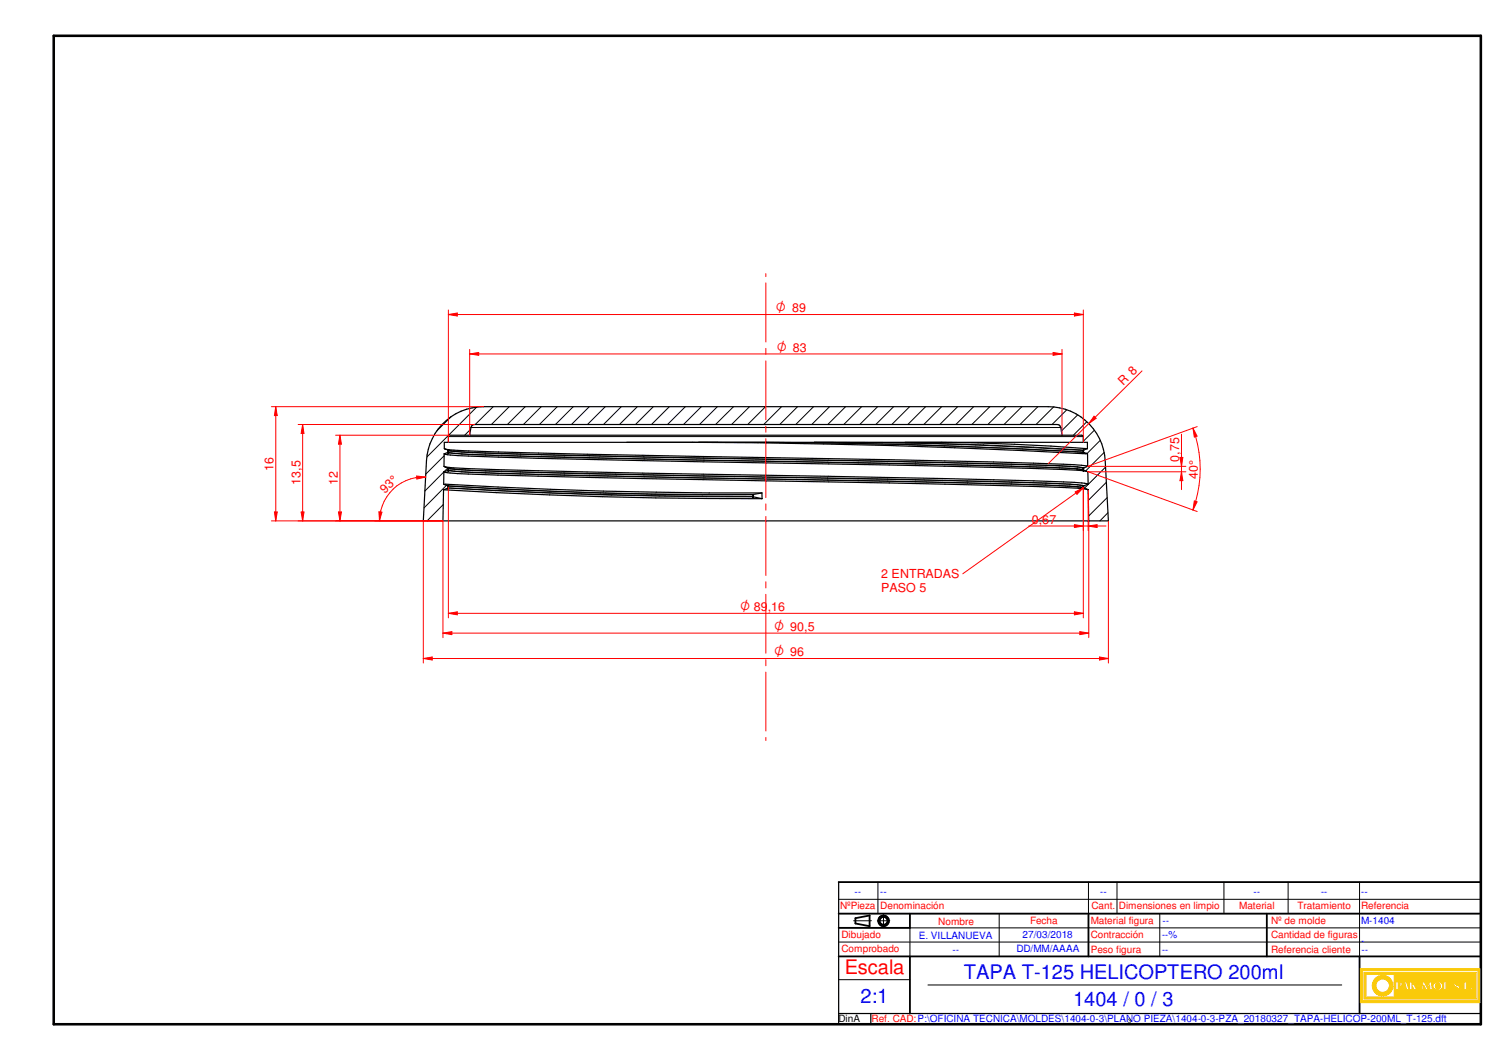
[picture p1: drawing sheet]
<svg xmlns="http://www.w3.org/2000/svg" width="420mm" height="297mm" viewBox="0 0 420 297" stroke-linecap="round" stroke-linejoin="round" font-family="sans-serif">
<path d="M15.1 10h400v277h-400z" fill="none" stroke="#000" stroke-width=".72"/>
<g fill="none" stroke="#000" stroke-width=".51">
<path d="M235.1 256h180M239.8 257.3v1.5M243.7 256.5v3M355.1 256v12M235.1 268h180M235.1 260h19.9M381.1 268v16"/>
<circle cx="247.7" cy="258" r="1.51"/>
<circle cx="247.7" cy="258.1" r="1.12"/>
</g>
<path d="M235.1 247.2v39.8h180v-39.8M235.1 284h180M244.1 284v3" fill="none" stroke="#000" stroke-width=".34"/>
<g fill="none" stroke="#000" stroke-width=".28">
<path d="M235.1 252h180M239.3 258h5M245.9 258h3.5M246.1 247.2v8.8M247.6 256.3v3.5M280.1 256v12M313.1 247.2v8.8M325.1 256v12M343.1 247.2v8.8M361 247.2v8.8M381.1 247.2v20.8M235.1 274.5h19.9"/>
<path d="M235.1 264h180M255 260v8M260.1 276h116"/>
</g>
<g fill="#faca0a">
<path d="M381.3 271.5v9.5h33.5v-9.5zM381.8 272h32.5v8.5h-32.5z" fill-rule="evenodd"/>
<path d="M382.3 272.5v7.5h31.5v-7.5zM409.2 277.1a.3 .3 0 0 1 .6 0 .3 .3 0 0 1-.6 0zM410.4 275.2h.6v2h.9v.2h-1.5zM412.1 277.1a.3 .3 0 0 1 .6 0 .3 .3 0 0 1-.6 0zM382.9 273h7.9v6.4h-7.9zM391.2 275.2h1.3a.67 .67 0 0 1 .5 .8 .67 .67 0 0 1-.8 .5h-.3v.9h-.7zM393.7 275.2h.6l.6 2.2h-.7l-.1-.5h-.7l-.1 .5h-.2zM395.1 275.2h.7v.9l.7-.9h.3l-.5 .6 .8 1.6h-.7l-.6-1v1h-.7zM397.2 276.1h.8v.3h-.8zM398.9 275.2h.3l.8 1.4 .8-1.4h.4l.3 2.2h-.7l-.1-1.4-.7 1.4h-.3l-.7-1.3-.1 1.3h-.5zM402 275.5a1.32 1.32 0 0 1 1.8-.2 1.32 1.32 0 0 1 .3 1.8 1.32 1.32 0 0 1-1.8 .2 1.32 1.32 0 0 1-.3-1.8zM404.7 275.2h.6v2h.9v.2h-1.5zM407.6 275.4a.77 .77 0 0 1 .8-.3 .77 .77 0 0 1 .6 .7h-.3a.4 .4 0 0 0-.3-.5 .4 .4 0 0 0-.5 .4l.4 .2a.79 .79 0 0 1 .7 .8 .79 .79 0 0 1-.8 .8 .79 .79 0 0 1-.8-.9h.3v.4a.37 .37 0 0 0 .6 .2 .37 .37 0 0 0 .1-.5 .95 .95 0 0 1-.8-1.3z" fill-rule="evenodd"/>
</g>
<g fill="none" stroke="#faca0a" stroke-width=".28">
<path d="M391.2 275.2h1.3a.63 .63 0 0 1 .6 .5 .63 .63 0 0 1-.5 .7l-.7 .1v.9h-.7zM393.7 275.2h.6l.6 2.2h-.7l-.1-.5h-.7l-.1 .5h-.2zM395.1 275.2h.7v.9l.7-.9h.3l-.5 .6 .8 1.6h-.7l-.6-1v1h-.7zM398.9 275.2h.3l.8 1.4 .8-1.4h.4l.3 2.2h-.7l-.1-1.4-.7 1.4h-.3l-.7-1.3-.1 1.3h-.5zM402 275.5a1.32 1.32 0 0 1 1.8-.2 1.32 1.32 0 0 1 .3 1.8 1.32 1.32 0 0 1-1.8 .2 1.32 1.32 0 0 1-.3-1.8zM407.7 276.8h.1M408.2 277.2l-.5-.2v-.4h-.3a.82 .82 0 0 0 .5 .8 .82 .82 0 0 0 .9-.2M408.2 277.2h.1M408.2 275.1a.79 .79 0 0 0-.7 .9 .79 .79 0 0 0 .9 .7l.2 .2M408.3 275.1h.1M408.3 275.1l.5 .2 .2 .4M408.3 275.9h.1"/>
<path d="M408.3 275.9a.74 .74 0 0 1 .7 .5 .74 .74 0 0 1-.2 .8M408.6 276.9h.1M408.6 276.9l-.4 .3M408.8 277.2h.1M409 275.8h.1M409 275.8h-.3a.4 .4 0 0 0-.3-.5 .4 .4 0 0 0-.5 .4l.4 .2"/>
</g>
<path d="M385.6 274.1a2.95 2.95 0 0 1 3-.6 2.95 2.95 0 0 1 1.9 2.6h-1a1.91 1.91 0 0 0-2.9-1.5 1.91 1.91 0 0 0 0 3.2 1.91 1.91 0 0 0 2.9-1.4h1a2.91 2.91 0 0 1-4.2 2.4 2.91 2.91 0 0 1-.7-4.7z" fill-rule="evenodd" fill="#faca0a"/>
<path d="M385.3 274.3a2.93 2.93 0 0 1 3.2-.8 2.93 2.93 0 0 1 2 2.6h-1a1.91 1.91 0 0 0-2.9-1.5 1.91 1.91 0 0 0 0 3.2 1.91 1.91 0 0 0 2.9-1.4h1a2.91 2.91 0 0 1-4 2.5 2.91 2.91 0 0 1-1.2-4.6z" fill="none" stroke="#faca0a" stroke-width=".28"/>
<path d="M391.9 275.4a.45 .45 0 0 1 .5 .4 .45 .45 0 0 1-.5 .5z" fill-rule="evenodd" fill="#faca0a"/>
<path d="M391.9 275.4l.4 .1 .1 .3-.1 .3-.3 .2z" fill="none" stroke="#faca0a" stroke-width=".28"/>
<path d="M393.8 275.7l.3 1h-.6z" fill="#faca0a"/>
<path d="M393.8 275.7l.3 1h-.6z" fill="none" stroke="#faca0a" stroke-width=".28"/>
<path d="M402.6 275.6a.82 .82 0 0 1 1.1 .1 .82 .82 0 0 1-.1 1.2 .71 .71 0 0 1-1 .3 .71 .71 0 0 1-.3-1z" fill-rule="evenodd" fill="#faca0a"/>
<g fill="none" stroke="#faca0a" stroke-width=".28">
<path d="M381.3 271.5h33.5v9.5h-33.5zM381.8 272h32.5v8.5h-32.5zM382.3 272.5h31.5v7.5h-31.5zM382.9 273h7.9v6.4h-7.9zM397.2 276.1h.8v.3h-.8zM402.7 275.4a.91 .91 0 0 1 1 .9 .91 .91 0 0 1-.8 .9 1.09 1.09 0 0 1-.2-1.8zM404.7 275.2h.6v2h.9v.2h-1.5zM410.4 275.2h.6v2h.9v.2h-1.5z"/>
<circle cx="409.5" cy="277.1" r=".3"/>
<circle cx="412.5" cy="277.1" r=".3"/>
</g>
<path d="M235.1 247.2h180M239.8 258.8l3.9 .7M243.7 256.5l-3.9 .8M255 256v4M305.1 256v12M255 268v16" fill="none" stroke="#000" stroke-width=".51"/>
<g fill="none" stroke="#000" stroke-width=".28">
<path d="M126.4 116.8l-3.9 3.9M132 119.8h165.3M133.6 114.1l-13.9 14M138.2 114l-5 5M142.7 114l-5 5M147.2 114l-5 5M151.7 114l-5 5M156.2 114l-5 5M160.7 114l-5 5M165.2 114l-5 5M169.7 114l-5 5M174.1 114l-4.9 5"/>
<path d="M178.6 114l-5 5M183.1 114l-5 5M187.6 114l-5 5M192.1 114l-5 5M196.6 114l-5 5M201.1 114l-5 5M205.6 114l-5 5M210.1 114l-5 5M214.6 114l-5 5M219.1 114l-5 5M223.6 114l-5 5M228 114l-5 5"/>
<path d="M232.5 114l-5 5M237 114l-5 5M241.5 114l-5 5M246 114l-5 5M250.5 114l-5 5M255 114l-5 5M259.4 114l-4.9 5M263.9 114l-5 5M268.4 114l-5 5M272.9 114l-5 5M277.4 114l-5 5M281.9 114l-5 5"/>
<path d="M286.4 114l-5 5M290.9 114l-5 5M295.3 114l-4.9 5M299 114.9l-4.1 4.1M302.1 116.2l-4.6 4.6M304.6 118.2l-3.7 3.8M124.4 135.7h.1M124.4 132.2l-5.3 5.4M124.4 130.7l.5 .2M124.4 135.8l.4 .1M124.5 127.7l-5.1 5.1M124.6 130.8l.1 .1"/>
<path d="M124.6 125.8l.4 .1M124.7 135.7h.1M124.7 125.8l.1 .1M125.2 136l-6.3 6.3M125.3 136.1l.4 .1a1231 1231 0 0 0 85.4 2.4M125.3 131.1a2.62 2.62 0 0 0 2.1 .4 2837.9 2837.9 0 0 0 95.9 2.4l60.2 1.2 16.3 .6 3.8 .5M125.4 126.1l.3 .1M125.5 131.1l-1 1.1M125.6 131.8l1.7 .3a953.2 953.2 0 0 0 45.4 1.4l84 1.5 26.8 .7 17.5 .7M125.6 126.8l1.7 .3a939.4 939.4 0 0 0 45.4 1.4l84 1.5 26.8 .7 18.2 .7M125.6 136.8l39.6 1.8M125.7 126.5l-.4 .4"/>
<path d="M125.7 122.3h177.9M125.7 131.7l.9 .2a842.2 842.2 0 0 0 46.1 1.5l67.8 1.2a1662 1662 0 0 1 61.5 1.8l2 .5M125.7 126.2l.4 .2a155.9 155.9 0 0 0 19.8 .9l118.2 2.4a740.3 740.3 0 0 1 39.1 1.4l.4 .1M125.7 126.7l1 .2a512.5 512.5 0 0 0 31.5 1.2l73.8 1.4a1963.3 1963.3 0 0 1 70 1.9l2 .4M125.7 136.7a1389.6 1389.6 0 0 0 85.4 2.4M128.3 126.5l23.3 .9 119.6 2.4a382.7 382.7 0 0 1 32.4 1.3h.1M128.5 136.3a1226.2 1226.2 0 0 0 82.7 2.3M128.9 131.6l22.7 .8 80.4 1.5a1970 1970 0 0 1 70 1.9l1.7 .3M131.9 120.3l-1.7 1.7M171.5 138.7l39.7 .5M195.8 124a1666.9 1666.9 0 0 1 107.8 2.7l.4 .1M215.5 124l39.4 .6"/>
<path d="M228.3 124a1104.2 1104.2 0 0 1 75.3 2.2M233.5 124a1044.2 1044.2 0 0 1 70.2 2.1M264.8 125l36.5 1.6M304.4 127.2h.1M304.5 132l.3 .1M304.5 137l.4 .2M304.6 132.1h.1M304.7 127.2h.1M304.7 137.1l.1 .1M306.7 120.6l-3.1 3.1M308.4 123.4l-3.7 3.7-.3-.1M309.5 126.8l-5.2 5.2"/>
<path d="M309.9 130.9l-6 6M310.1 135.2l-5.1 5M310.3 139.4l-5.2 5.2M124.2 141.4l-4.5 4.6M310.5 143.7l-2.2 2.3M305.1 247.2v8.8M255 260h160.1"/>
</g>
<g fill="none" stroke="#000" stroke-width=".34">
<path d="M123.9 118.9a15.8 15.8 0 0 1 11.6-4.9h158.3a16 16 0 0 1 16 15.1l.9 16.9h-192.1l.9-16.9a15.8 15.8 0 0 1 4.4-10.2zM124.3 137.2a1427.3 1427.3 0 0 0 89.3 2.5M124.3 137.2l-.1 8.8M124.4 132.2l1.7 .3a2864.4 2864.4 0 0 0 88.6 2.2l75.1 1.6a102.5 102.5 0 0 1 14.7 .8M124.4 132.2v3.5l1.2 .4M124.5 127.2l3.9 .5 22.5 .7 98.3 1.9 40.5 1a105.7 105.7 0 0 1 14.8 .7M124.5 127.2l-.1 3.5 1.2 .4M124.8 135.7a1367.2 1367.2 0 0 0 88.8 2.4M124.9 130.9a102.4 102.4 0 0 0 14.7 .7l40.6 1 84.7 1.5 33.2 .9 5.1 .3 1.8 .4M125 125.9a105.8 105.8 0 0 0 14.7 .8l138.8 2.8 22.5 .7 3.9 .5M125.6 136.8l-1.3 .4M125.6 131.8l-1.2 .4"/>
<path d="M125.6 126.8l-1.1 .4M125.6 131.2l3.3 .4M125.6 126.2l2.7 .3M125.7 136.1l2.8 .2M125.7 124v-1.7l.4-.3h177.1l.4 .3v1.7M125.7 126.2v.5M125.7 131.2v.5M125.7 136.2v.5M131.6 122l.4-2.2 .5-.8h.5h163.3h.5l.5 .8 .4 2.2M165.2 138.6l6.3 .1M194.1 124a2113.6 2113.6 0 0 1 110.3 3.2M211.1 138.6v.5"/>
<path d="M211.2 139.2l2.4 .5M213.6 138.1v1.6M213.6 138.1l-2.4 .5M254.9 124.6l9.9 .4M263.9 124a619.2 619.2 0 0 1 40.9 1.7M301 136.4l2.7 .3M301.3 126.6l2.3 .2M301.7 131.4l2 .3M303.6 126.2v.5M303.6 131.2v.5M303.6 136.2v.5M303.7 136.8l1.3 .4 .2 8.8"/>
<path d="M303.7 131.8l1.2 .4 .1 3.5M303.7 126.8l1.1 .4 .1 3.5M304.8 125.7v-1.7h-180.3v1.7l1.1 .4M304.8 125.7l-1.1 .4M304.9 130.7l-1.2 .4M305 135.7l-1.3 .4"/>
</g>
<g fill="#000">
<circle cx="125.6" cy="136.1" r=".17"/>
<circle cx="125.6" cy="136.8" r=".17"/>
<circle cx="125.6" cy="126.1" r=".17"/>
<circle cx="125.6" cy="131.1" r=".17"/>
<circle cx="125.6" cy="131.8" r=".17"/>
<circle cx="125.6" cy="126.8" r=".17"/>
<circle cx="125.6" cy="131.7" r=".17"/>
<circle cx="125.6" cy="131.2" r=".17"/>
<circle cx="125.6" cy="126.2" r=".17"/>
<circle cx="125.6" cy="136.7" r=".17"/>
<circle cx="125.6" cy="136.2" r=".17"/>
<circle cx="125.6" cy="126.7" r=".17"/>
<circle cx="125.7" cy="126.7" r=".17"/>
<circle cx="125.7" cy="136.2" r=".17"/>
<circle cx="125.7" cy="131.7" r=".17"/>
<circle cx="125.7" cy="136.7" r=".17"/>
<circle cx="125.7" cy="131.2" r=".17"/>
<circle cx="125.7" cy="126.2" r=".17"/>
<circle cx="211.1" cy="139.1" r=".17"/>
<circle cx="211.1" cy="138.6" r=".17"/>
<circle cx="211.1" cy="139.2" r=".17"/>
<circle cx="211.2" cy="139.2" r=".17"/>
<circle cx="211.2" cy="138.6" r=".17"/>
<circle cx="303.6" cy="126.7" r=".17"/>
<circle cx="303.6" cy="136.7" r=".17"/>
<circle cx="303.6" cy="136.2" r=".17"/>
<circle cx="303.6" cy="131.7" r=".17"/>
<circle cx="303.6" cy="131.2" r=".17"/>
<circle cx="303.6" cy="126.2" r=".17"/>
<circle cx="303.7" cy="136.8" r=".17"/>
<circle cx="303.7" cy="136.7" r=".17"/>
<circle cx="303.7" cy="136.2" r=".17"/>
<circle cx="303.7" cy="136.1" r=".17"/>
<circle cx="303.7" cy="131.7" r=".17"/>
<circle cx="303.7" cy="126.2" r=".17"/>
<circle cx="303.7" cy="131.2" r=".17"/>
<circle cx="303.7" cy="126.7" r=".17"/>
<circle cx="303.7" cy="131.1" r=".17"/>
<circle cx="303.7" cy="131.8" r=".17"/>
<circle cx="303.7" cy="126.8" r=".17"/>
<circle cx="303.7" cy="126.1" r=".17"/>
</g>
<path d="M118.6 146v39.8M310.7 146v39.8M118.6 184.5l2.5-.4v.9z" fill="none" stroke="#f00" stroke-width=".28"/>
<path d="M118.6 184.5l2.5-.4v.9z" fill="#f00"/>
<path d="M308.2 184.1l2.5 .4-2.5 .5z" fill="none" stroke="#f00" stroke-width=".28"/>
<path d="M308.2 184.1l2.5 .4-2.5 .5z" fill="#f00"/>
<path d="M124.2 146v32.7M305.2 146v32.7M124.2 177.4l2.5-.4v.8zM118.6 184.5h192.1" fill="none" stroke="#f00" stroke-width=".28"/>
<path d="M124.2 177.4l2.5-.4v.8z" fill="#f00"/>
<path d="M302.7 177l2.5 .4-2.5 .4z" fill="none" stroke="#f00" stroke-width=".28"/>
<path d="M302.7 177l2.5 .4-2.5 .4z" fill="#f00"/>
<path d="M94.1 122h32M94.1 146h30.1M94.9 143.5h.8l-.4 2.5zM124.2 177.4h181" fill="none" stroke="#f00" stroke-width=".28"/>
<path d="M94.9 143.5h.8l-.4 2.5z" fill="#f00"/>
<path d="M95.3 122l.4 2.5h-.8z" fill="none" stroke="#f00" stroke-width=".28"/>
<path d="M95.3 122l.4 2.5h-.8z" fill="#f00"/>
<path d="M83.6 119h49.4M95.3 122v24M83.6 146h40.6M84.4 143.5h.8l-.4 2.5z" fill="none" stroke="#f00" stroke-width=".28"/>
<path d="M84.4 143.5h.8l-.4 2.5z" fill="#f00"/>
<path d="M84.8 119l.4 2.5h-.8z" fill="none" stroke="#f00" stroke-width=".28"/>
<path d="M84.8 119l.4 2.5h-.8z" fill="#f00"/>
<path d="M76.1 114h59.4M84.8 119v27M76.1 146h48.1M76.9 143.5h.8l-.4 2.5z" fill="none" stroke="#f00" stroke-width=".28"/>
<path d="M76.9 143.5h.8l-.4 2.5z" fill="#f00"/>
<path d="M77.3 114l.4 2.5h-.8z" fill="none" stroke="#f00" stroke-width=".28"/>
<path d="M77.3 114l.4 2.5h-.8z" fill="#f00"/>
<path d="M131.6 97.9v24.1M131.6 99.2l2.6-.4v.8zM297.7 97.9v24.1M77.3 114v32" fill="none" stroke="#f00" stroke-width=".28"/>
<path d="M131.6 99.2l2.6-.4v.8z" fill="#f00"/>
<path d="M295.2 98.8l2.5 .4-2.5 .4z" fill="none" stroke="#f00" stroke-width=".28"/>
<path d="M295.2 98.8l2.5 .4-2.5 .4z" fill="#f00"/>
<path d="M125.7 86.9v37.1M125.7 88.1l2.5-.4v.9zM131.6 99.2h166.1M303.6 86.9v37.1" fill="none" stroke="#f00" stroke-width=".28"/>
<path d="M125.7 88.1l2.5-.4v.9z" fill="#f00"/>
<path d="M301.1 87.7l2.5 .4-2.5 .5z" fill="none" stroke="#f00" stroke-width=".28"/>
<path d="M301.1 87.7l2.5 .4-2.5 .5z" fill="#f00"/>
<path d="M125.7 88.1h177.9M306.7 116.6l.5 .6-2 1.5zM320.1 103.9l-26.3 26.1" fill="none" stroke="#f00" stroke-width=".28"/>
<path d="M306.7 116.6l.5 .6-2 1.5z" fill="#f00"/>
<path d="M116.8 133.4l2.5 .3-2.5 .5zM105.1 146h19.1" fill="none" stroke="#f00" stroke-width=".28"/>
<path d="M116.8 133.4l2.5 .3-2.5 .5z" fill="#f00"/>
<path d="M106.2 143.4l.8 .1-.6 2.5z" fill="none" stroke="#f00" stroke-width=".28"/>
<path d="M106.2 143.4l.8 .1-.6 2.5z" fill="#f00"/>
<path d="M119.3 133.7a12.3 12.3 0 0 0-12.9 12.3M304.9 130.7h27.5M304.9 132.2h27.5M330.7 128.2h.8l-.3 2.5z" fill="none" stroke="#f00" stroke-width=".28"/>
<path d="M330.7 128.2h.8l-.3 2.5z" fill="#f00"/>
<path d="M331.2 132.2l.3 2.5h-.8z" fill="none" stroke="#f00" stroke-width=".28"/>
<path d="M331.2 132.2l.3 2.5h-.8z" fill="#f00"/>
<path d="M335.6 119.5l-30.7 11.2M304.8 132.1l30.8 11.2M331.2 121.7v15.5M334.8 140.4l.7 .2-1.1 2.3z" fill="none" stroke="#f00" stroke-width=".28"/>
<path d="M334.8 140.4l.7 .2-1.1 2.3z" fill="#f00"/>
<path d="M334.4 120l1.1 2.2-.7 .3z" fill="none" stroke="#f00" stroke-width=".28"/>
<path d="M334.4 120l1.1 2.2-.7 .3z" fill="#f00"/>
<path d="M334.4 120a33.4 33.4 0 0 1 0 22.9M303.6 136.7v12M305 137.2v11.5M305 147.4l2.5-.4v.8z" fill="none" stroke="#f00" stroke-width=".28"/>
<path d="M305 147.4l2.5-.4v.8z" fill="#f00"/>
<path d="M301.1 147l2.5 .4-2.5 .4z" fill="none" stroke="#f00" stroke-width=".28"/>
<path d="M301.1 147l2.5 .4-2.5 .4z" fill="#f00"/>
<g fill="none" stroke="#f00" stroke-width=".28">
<path d="M214.7 76.7v.8M214.7 79.3v16.5M214.7 97.6v1.7M214.7 101.1v16.5M214.7 119.4v1.7M214.7 122.9v16.5M303.6 136.7l-33.7 24.1M214.7 141.2v1.8M214.7 144.7v16.5M288.3 147.4h21.7M214.7 163v1.8M214.7 166.5v16.5"/>
<path d="M214.7 184.9v1.7M214.7 188.3v16.6M214.7 206.7v.8"/>
</g>
<path d="M301.4 137.8l2.2-1.1-1.7 1.8z" fill="#f00"/>
<path d="M125.7 136.4v36.7M301.4 137.8l2.2-1.1-1.7 1.8zM303.6 136.4v36.7M301.1 171.4l2.5 .5-2.5 .4z" fill="none" stroke="#f00" stroke-width=".28"/>
<path d="M301.1 171.4l2.5 .5-2.5 .4z" fill="#f00"/>
<path d="M125.7 171.9l2.5-.5v.9z" fill="none" stroke="#f00" stroke-width=".28"/>
<path d="M125.7 171.9l2.5-.5v.9z" fill="#f00"/>
<path d="M125.7 171.9h177.9" fill="none" stroke="#f00" stroke-width=".28"/>
<text font-size="5.6" fill="#f00" x="236.8" y="273.1">Escala</text>
<g font-size="5.6" fill="#00f">
<text x="270.2" y="274.4">TAPA T-125 HELICOPTERO 200ml</text>
<text x="241.2" y="281.2">2:1</text>
<text x="300.8" y="281.9">1404 / 0 / 3</text>
</g>
<g font-size="3.9" fill="#f00">
<text x="217.5" y="87.5">O 89</text>
<text x="217.7" y="98.6">O 83</text>
<text x="207.5" y="171.2">O 89,16</text>
<text x="217" y="176.8">O 90,5</text>
<text x="216.9" y="183.9">O 96</text>
</g>
<g font-size="3.5" fill="#f00">
<text x="314.8" y="108.3" transform="rotate(-45 314.8 108.3)">R 8</text>
<text x="76.7" y="131.9" transform="rotate(-90 76.7 131.9)">16</text>
<text x="330.5" y="129.4" transform="rotate(-90 330.5 129.4)">0,75</text>
<text x="84.2" y="135.9" transform="rotate(-90 84.2 135.9)">13,5</text>
<text x="94.6" y="135.9" transform="rotate(-90 94.6 135.9)">12</text>
<text x="335.8" y="134.1" transform="rotate(-90 335.8 134.1)">40°</text>
<text x="107.9" y="138.4" transform="rotate(-43 107.9 138.4)">93°</text>
<text x="289.2" y="146.8">0,67</text>
<text x="247" y="162.1">2 ENTRADAS</text>
<text x="247" y="165.8">PASO 5</text>
</g>
<g font-size="2.8" fill="#00f">
<text x="239.5" y="250.7">--</text>
<text x="246.7" y="250.7">--</text>
<text x="308.3" y="250.7">--</text>
<text x="351.4" y="250.7">--</text>
<text x="370.2" y="250.7">--</text>
<text x="381.5" y="250.7">--</text>
<text x="257.5" y="263">E. VILLANUEVA</text>
<text x="286.6" y="262.9">27/03/2018</text>
<text x="325.7" y="262.9">--%</text>
<text x="325.8" y="259">--</text>
<text x="381.5" y="259">M-1404</text>
<text x="267" y="267">--</text>
<text x="284.9" y="266.9">DD/MM/AAAA</text>
<text x="325.6" y="267">--</text>
<text x="381.5" y="264.5">-</text>
<text x="381.6" y="267.1">--</text>
</g>
<g font-size="2.8" fill="#f00">
<text x="235.4" y="254.8">NºPieza</text>
<text x="246.7" y="254.8">Denominación</text>
<text x="305.9" y="254.8">Cant.</text>
<text x="313.6" y="254.8">Dimensiones en limpio</text>
<text x="347.3" y="254.8">Material</text>
<text x="363.6" y="254.8">Tratamiento</text>
<text x="381.5" y="254.8">Referencia</text>
<text x="235.9" y="262.9">Dibujado</text>
<text x="263" y="259.1">Nombre</text>
<text x="288.7" y="258.8">Fecha</text>
<text x="305.7" y="258.9">Material figura</text>
<text x="305.7" y="262.8">Contracción</text>
<text x="356.3" y="259">Nº de molde</text>
<text x="356.3" y="262.9">Cantidad de figuras</text>
<text x="235.9" y="266.9">Comprobado</text>
<text x="305.7" y="267">Peso figura</text>
<text x="356.3" y="267">Referencia cliente</text>
<text x="244.3" y="286.4">Ref. CAD:P:\OFICINA TECNICA\MOLDES\1404-0-3\PLANO PIEZA\1404-0-3-PZA_20180327_TAPA-HELICOP-200ML_T-125.dft</text>
</g>
<text font-size="2.8" x="235" y="286.5">DinA</text>
<text font-size="1.7" x="316.1" y="286.8">3</text>
</svg>
